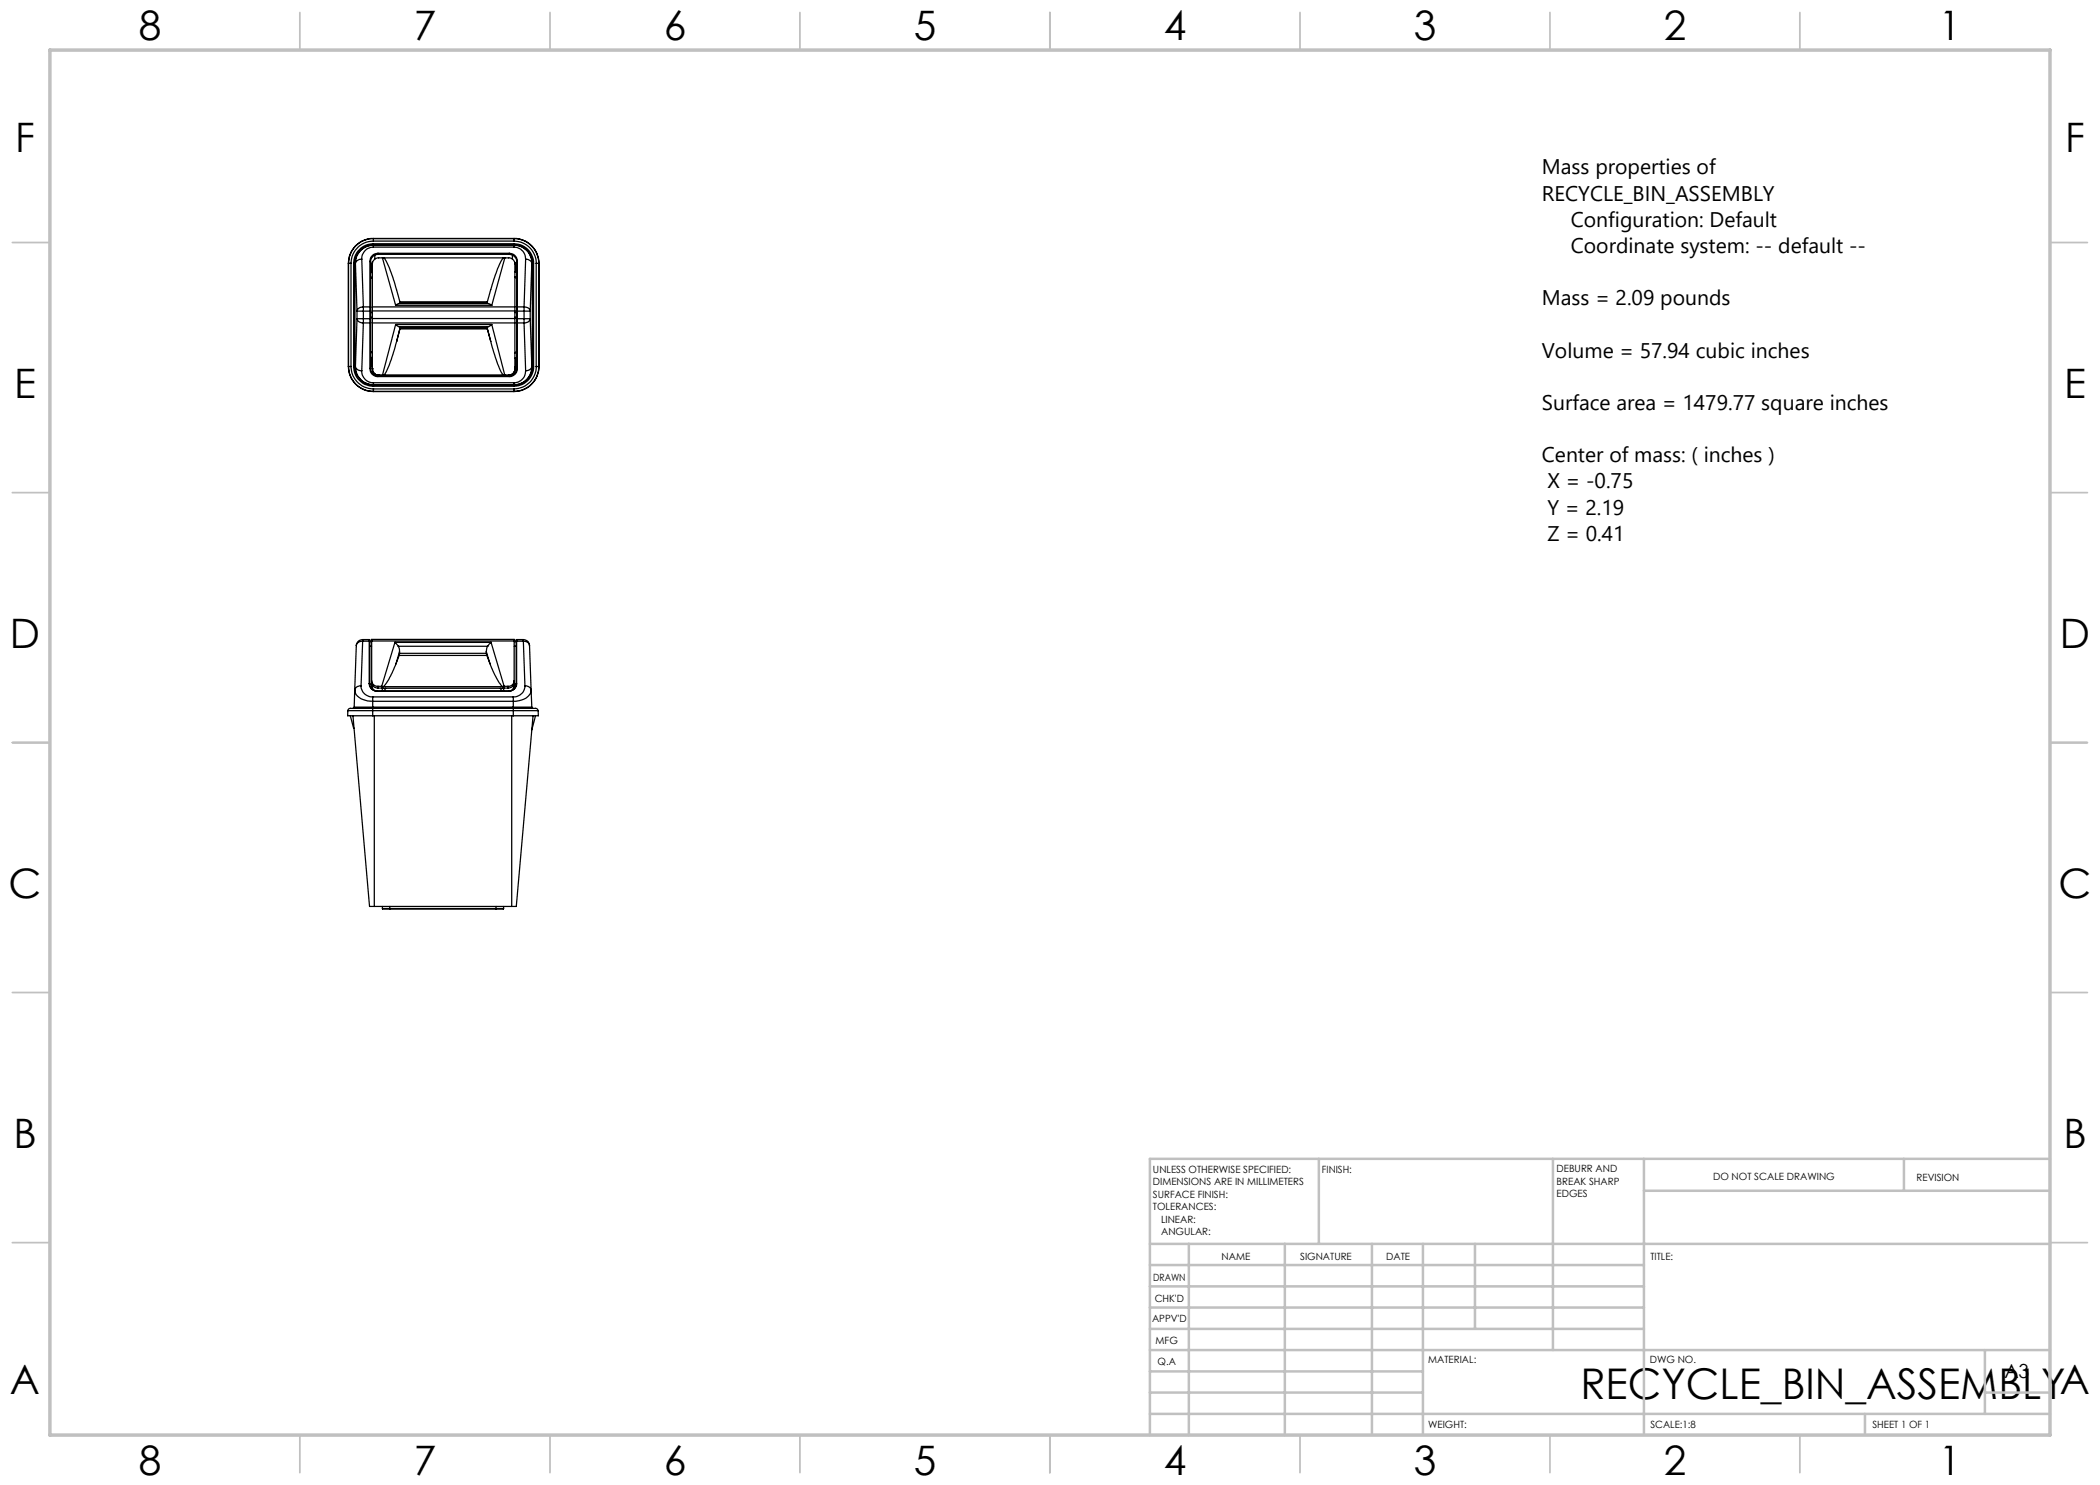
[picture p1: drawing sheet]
<svg xmlns="http://www.w3.org/2000/svg" width="420mm" height="297mm" viewBox="0 0 420 297" stroke-linecap="round" stroke-linejoin="round" font-family="sans-serif">
<g fill="none" stroke="#c0c0c0" stroke-width=".35">
<path d="M60 2.5v7.5M110 2.5v7.5M160 2.5v7.5M210 2.5v7.5M260 2.5v7.5M310 2.5v7.5M360 2.5v7.5M2.5 48.5h7.5M410 48.5h7.5M2.5 98.5h7.5M410 98.5h7.5M2.5 148.5h7.5"/>
<path d="M410 148.5h7.5M2.5 198.5h7.5M410 198.5h7.5M2.5 248.5h7.5M410 248.5h7.5M60 287v7.5M110 287v7.5M160 287v7.5M210 287v7.5M260 287v7.5M310 287v7.5M360 287v7.5"/>
</g>
<g fill="none" stroke="#c0c0c0" stroke-width=".5">
<path d="M263.8 231.8v17M310.6 231.8v38.2M328.8 231.8v55.2M328.8 238.2h81.2M380.8 231.8v6.4M410 231.8h-180v55.2M230 248.8h180M230 257.3h98.8M230 253h98.8M237.8 248.8v38.2M257 248.8v38.2M274.4 248.8v38.2"/>
<path d="M284.6 248.8v38.2M295 248.8v17M230 265.8h98.8M230 261.5h98.8M230 278.5h54.6M230 274.3h54.6M230 270h180M397 278.5h13M397 270v12.8M230 282.8h180M373 282.8v4.2"/>
</g>
<path d="M10 10h400v277h-400z" fill="none" stroke="#c0c0c0" stroke-width=".7"/>
<g fill="none" stroke="#000" stroke-width=".25">
<path d="M69.7 52.7h.1M69.7 52.7v20.6M69.7 52.7h.5M70.2 52.7v20.6M70.7 52.7h.3M70.7 52.7v20.6M71 52.7h.1M71 52.7v20.6M71.1 52.7l.3 9.5M72.4 51.8a1.25 1.25 0 0 0-1.3 .9M72.4 51.8l.3 9.6M74 52.3l.1 .1"/>
<path d="M74 52.3v9.1M74.1 52.4v9.1M74.1 53h.2M74.3 54.2l.1 .1M74.3 53v1.2M74.3 54.2l-.2 .2M74.4 54.3l.1 .1M74.4 54.3l-.3 .3M74.5 55.3l-.4 .4M74.5 52.5l-.2 .5M74.7 49.4a2.35 2.35 0 0 0-2.3 2.4M74.7 49a3.6 3.6 0 0 0-3.6 3.7"/>
<path d="M74.7 49v.4M74.7 49a3.7 3.7 0 0 0-3.7 3.7M74.7 48.8v.2M74.7 48.8a4 4 0 0 0-4 3.9M74.7 47.7v.5M74.7 47.7a4.9 4.9 0 0 0-5 5M74.7 48.2a4.4 4.4 0 0 0-4.5 4.5M74.7 49.4h28.1M74.7 47.7h.1M74.7 49h.1M74.7 49h28.1M74.7 48.8h28.1"/>
<path d="M74.7 48.2h28.1M74.7 47.7h28.1M75 51v.8M75.6 50.7a1.61 1.61 0 0 0-1.6 1.6M75.6 50.9a1.51 1.51 0 0 0-1.5 1.5M75.6 50.7v.2M75.6 50.7h26.2M75.6 50.9h26.2M76.5 51.6h-.8a1.25 1.25 0 0 0-1.2 1.2v8.6M76.5 51.6h.3M76.5 51.6l2.6 9.5M76.8 51.6a20.6 20.6 0 0 1 2.5 6.3l.7 2.7"/>
<path d="M76.8 51.6h23.8M100.6 51.6a20.6 20.6 0 0 0-2.5 6.3l-.7 2.7M100.6 51.6h.4M101 51.6h.7a1.25 1.25 0 0 1 1.3 1.2v8.6M101 51.6l-2.6 9.5M101.8 50.7a1.61 1.61 0 0 1 1.7 1.6M101.8 50.9a1.57 1.57 0 0 1 1.6 1.5M101.8 50.7v.2M102.5 51v.8M102.8 49.4a2.41 2.41 0 0 1 2.3 2.4M102.8 49v.4M102.8 49a3.6 3.6 0 0 1 3.6 3.7"/>
<path d="M102.8 49a3.7 3.7 0 0 1 3.7 3.7M102.8 48.8v.2M102.8 48.8a3.9 3.9 0 0 1 3.9 3.9M102.8 47.7v.5M102.8 48.2a4.4 4.4 0 0 1 4.4 4.5M102.8 47.7a5 5 0 0 1 5 5M102.8 47.7h.1M102.8 49h.1M102.9 52.5l.3 .5M103 55.3l.4 .4M103.1 54.3l-.1 .1M103.1 54.3l.3 .3"/>
<path d="M103.2 54.2l-.1 .1M103.2 53v1.2M103.2 53h.2M103.2 54.2l.2 .2M103.4 52.4v9.1M103.5 52.3l-.1 .1M103.5 52.3v9.1M105.1 51.8a1.24 1.24 0 0 1 1.3 .9M105.1 51.8l-.3 9.6M106.4 52.7l-.4 9.5M106.4 52.7h.1M106.5 52.7h.2"/>
<path d="M106.5 52.7v20.6M106.7 52.7v20.6M107.2 52.7h.6M107.2 52.7v20.6M107.8 52.7h.1M107.8 52.7v20.6M69.7 73.3a5 5 0 0 0 5 5M69.7 73.3h.1M69.7 73.3h.5M69.7 73.3a4.9 4.9 0 0 0 5 5M70.2 73.3a4.5 4.5 0 0 0 4.5 4.5M70.7 73.3h.3"/>
<path d="M70.7 73.3a4 4 0 0 0 4 4M71 73.3a3.7 3.7 0 0 0 3.7 3.7M71 73.3h.1M71.1 73.3a1.15 1.15 0 0 0 1.3 .9M71.1 73.3a3.6 3.6 0 0 0 3.6 3.7M71.4 62.2h1.3M71.4 63.7h1.3M71.4 63.7a1.15 1.15 0 0 0 1.3 .9M71.4 62.2v1.5M71.4 63.7l-.3 9.6M72.4 74.2a2.33 2.33 0 0 0 2.3 2.3M72.7 61.4v.8"/>
<path d="M72.7 61.4a1.15 1.15 0 0 0-1.3 .8M72.7 63.7v.9M72.7 64.6h1.3M72.7 61.4h1.3M72.7 62.2h1.3M72.7 62.2v1.5M72.7 63.7h1.3M72.7 64.6l-.3 9.6M74 61.4v.8M74 62.2h.1M74 61.4l.1 .1M74 63.7v.9"/>
<path d="M74 63.7h.1M74 73.7a1.56 1.56 0 0 0 1.6 1.6M74 62.2v1.5M74 64.6v9.1M74.1 61.5v.7M74.1 63.7v.8M74.1 64.5l-.1 .1M74.1 73.6l-.1 .1M74.1 73.6a1.45 1.45 0 0 0 1.5 1.5M74.1 63.5h.4M74.1 62.5h.4M74.1 62.2v1.5"/>
<path d="M74.1 64.5v9.1M74.1 70.3l.4 .3M74.1 71.4l.3 .3M74.1 71.6l.2 .2M74.1 73h.2M74.3 73l.2 .5M74.3 71.8v1.2M74.4 71.7l-.1 .1M74.5 73.8a1.32 1.32 0 0 0 1.2 1.3M74.5 63.7v.9M74.5 61.4v.8M74.5 73.8h.1"/>
<path d="M74.5 64.6h28.5M74.5 62.2v1.5M74.5 64.6v9.2M74.5 63.7h28.5M74.5 62.2h28.5M74.5 61.4h28.5M74.5 71.6l-.1 .1M74.7 76.5v.5M74.7 77v.3M74.7 77.8v.5M74.7 76.5h28.1M74.7 77h.1"/>
<path d="M74.7 78.3h.1M74.7 77h28.1M74.7 77.3h28.1M74.7 77.8h28.1M74.7 78.3h28.1M75 74.8v.2M75.6 75.1v.2M75.6 75.3h26.2M75.6 75.1h26.2M75.7 75.1h.1M75.7 75.1h.8M76.4 75.1h24.6"/>
<path d="M79.1 64.9l.7 .4M79.1 64.9l-2.6 10.2M79.1 64.9h19.3M79.1 61.1h19.3M79.3 68.3a26.7 26.7 0 0 1-2.5 6.8h-.3M79.8 65.3l.2 .2M79.8 60.7l-.7 .4M79.8 65.3h17.8M79.8 60.7h17.8M80 65.8l-.7 2.5M80 65.8h17.5M80 60.4h17.5"/>
<path d="M80 60.6l-.2 .1M80 65.5v.3M80 65.5l-.7 2.8M80 65.5h17.4M80 65.5h.1M80 60.6h17.4M97.4 60.6l.2 .1M97.4 65.5l.1 .3M97.4 65.5l.7 2.8M97.4 65.5h.1M97.5 65.8l.6 2.5M97.6 65.3l-.2 .2"/>
<path d="M97.6 60.7l.8 .4M98.1 68.3a25.2 25.2 0 0 0 2.5 6.8h.4M98.4 64.9l-.8 .4M98.4 64.9l2.6 10.2M101 75.1h.7M101.7 75.1h.1M101.8 75.1v.2M102.5 74.8v.2M102.8 76.5v.5M102.8 77v.3M102.8 77.8v.5M102.8 77h.1"/>
<path d="M102.8 78.3h.1M103 73.8a1.25 1.25 0 0 1-1.3 1.3M103 63.7v.9M103 61.4v.8M103 73.8h.1M103 63.5h.4M103 62.5h.4M103 62.2v1.5M103 64.6v9.2M103 71.6l.1 .1M103.1 71.7l.1 .1M103.2 73l-.2 .5"/>
<path d="M103.2 71.8v1.2M103.2 73h.2M103.4 62.2h.1M103.4 61.5v.7M103.4 63.7h.1M103.4 64.5l.1 .1M103.4 63.7v.8M103.4 73.6l.1 .1M103.4 73.6a1.51 1.51 0 0 1-1.6 1.5M103.4 62.2v1.5M103.4 64.5v9.1M103.4 70.3l-.4 .3"/>
<path d="M103.4 71.4l-.3 .3M103.4 71.6l-.2 .2M103.5 61.4v.8M103.5 61.4l-.1 .1M103.5 63.7v.9M103.5 73.7a1.56 1.56 0 0 1-1.7 1.6M103.5 64.6h1.3M103.5 61.4h1.3M103.5 62.2h1.3M103.5 62.2v1.5M103.5 64.6v9.1M103.5 63.7h1.3"/>
<path d="M104.8 61.4v.8M104.8 61.4a1.08 1.08 0 0 1 1.2 .8M104.8 62.2h1.2M104.8 63.7h1.2M104.8 63.7v.9M104.8 62.2v1.5M104.8 64.6l.3 9.6M105.1 74.2a2.33 2.33 0 0 1-2.3 2.3M106 63.7a1.08 1.08 0 0 1-1.2 .9M106 62.2v1.5M106 63.7l.4 9.6M106.4 73.3a1.14 1.14 0 0 1-1.3 .9"/>
<path d="M106.4 73.3a3.6 3.6 0 0 1-3.6 3.7M106.4 73.3h.1M106.5 73.3a3.7 3.7 0 0 1-3.7 3.7M106.5 73.3h.2M106.7 73.3a3.9 3.9 0 0 1-3.9 4M107.2 73.3a4.4 4.4 0 0 1-4.4 4.5M107.2 73.3h.6M107.8 73.3a5 5 0 0 1-5 5M107.8 73.3h.1M107.8 73.3a5.1 5.1 0 0 1-5 5M70.9 138a2.94 2.94 0 0 0 3.1 2.2l.5 .1M70.9 138l-.1 3.4"/>
<path d="M71.3 129.1l-.4 8.9M72.2 137.2a1.14 1.14 0 0 0-1.3 .8M72.2 137.2a2.22 2.22 0 0 0 2.3 2.2M72.5 128.2a1.14 1.14 0 0 0-1.2 .9M72.5 127.9a1.27 1.27 0 0 0-1.2 1.2M72.5 127.9v.3M72.5 127.9h1.3M72.5 128.2l-.3 9M72.5 128.2h1.3M73.8 136.7a1.56 1.56 0 0 0 1.7 1.6M73.8 136.7l.2 .1M73.8 128.2l.2 .1"/>
<path d="M73.8 127.9v.3M73.8 127.9l.2 .1v.3M73.8 128.2v8.5M74 136.8a1.45 1.45 0 0 0 1.5 1.4M74 128.3h.3M74 129.3h.3M74 128.3v8.5M74.3 136.2a1.22 1.22 0 0 0 1.3 1.1M74.3 136.5a1.21 1.21 0 0 0 1.3 1.1M74.3 128.2v-.3h28.5v.3M74.3 137.3l.3 .6M74.3 137.3h.3"/>
<path d="M74.3 128.2v9.1M74.3 128.2h28.5M74.4 137.3l.2 .5 .5 .4M74.5 139.4v.9M74.5 139.4h28.2M75.5 138.2h26.2M75.5 138.3h26.2M75.5 138.2v.1M75.6 137.6l.9 .1M75.6 137.3h.7M75.6 137.3v.3M76.3 137.3h.4"/>
<path d="M76.5 137.7l-.1 .5M76.7 137.3h23.8M77.2 137.7l-.4 .5M79 128.5l.7 .8M79 128.5l-2.7 8.8M79 128.5h19.2M79.2 132.7a15.2 15.2 0 0 1-2.5 4.6M79.7 129.3l.2 1M79.7 129.3h17.8M79.8 131.1l-.6 1.6M79.8 131.1h17.6M79.9 130.7l-.1 .4"/>
<path d="M79.9 130.3l-.7 2.4M79.9 130.3v.4M79.9 130.7h17.4M97.3 130.3l.7 2.4M97.3 130.3v.4M97.3 130.7l.1 .4M97.4 131.1l.6 1.6M97.5 129.3l-.2 1M98 132.7a14.3 14.3 0 0 0 2.5 4.6M98.2 128.5l-.7 .8M98.2 128.5l2.6 8.8M100 137.7l.4 .5"/>
<path d="M100.6 137.7l.2 .5M100.8 137.3h-.3M100.8 137.3h.8M101.6 137.6l-25.1 .1M101.6 137.3v.3M101.7 138.2v.1M102.5 137.3h.3M102.7 139.4v.9M102.8 136.2a1.15 1.15 0 0 1-1.2 1.1M102.8 136.5a1.14 1.14 0 0 1-1.2 1.1M102.8 137.3h.1M102.8 137.3l-.2 .6"/>
<path d="M102.8 137.3l-.1 .4-.5 .4M102.8 128.3h.4M102.8 129.3h.4M102.8 128.2v9.1M103.2 136.8a1.45 1.45 0 0 1-1.5 1.4M103.2 128.3v8.5M103.3 136.7a1.56 1.56 0 0 1-1.6 1.6M103.3 136.7l-.1 .1M103.3 128.2l-.1 .1M103.3 127.9v.3M103.3 127.9l-.1 .4M103.3 127.9h1.4"/>
<path d="M103.3 128.2h1.4M103.3 128.2v8.5M104.7 128.2a1.07 1.07 0 0 1 1.2 .9M104.7 127.9v.3M104.7 127.9a1.21 1.21 0 0 1 1.2 1.2M104.7 128.2l.3 9M105 137.2a2.22 2.22 0 0 1-2.3 2.2M105 137.2a1.13 1.13 0 0 1 1.2 .8M105.9 129.1l.3 8.9M106.2 138a2.58 2.58 0 0 1-2.4 2.2l-1.1 .1M106.2 138l.2 3.4M69.6 142.1l-.1 1.1h5"/>
<path d="M69.6 142.1h4.9M70.1 143.2l.7 2.5M70.6 143.2l3.3 38.1h1M70.8 141.4h3.7M70.8 141.4l-.2 .3M74.5 141.7h-1.3a9.2 9.2 0 0 0-3.5 .1l-.1 .3M74.5 141.7v.4M74.5 141.4v.3M74.5 140.3v1.1M74.5 142.1v1.1M74.5 143.2h28.2M74.5 142.1h28.2"/>
<path d="M74.5 141.7h28.2M74.5 141.4h28.2M74.5 140.3h28.2M74.9 143.2v38.1M102.3 143.2v38.1M102.7 142.1h4.9M102.7 141.7h4.5l.4 .4M102.7 141.7v.4M102.7 141.4h3.7M102.7 141.4v.3M102.7 140.3v1.1M102.7 142.1v1.1"/>
<path d="M106.4 141.4l.2 .3M106.6 143.2l-3.3 38.1h-1M107.1 143.2l-.7 2.8M107.6 142.1l.1 1.1h-5M74.9 181.3h27.4M76.5 181.7h1.5M76.5 181.7l1.5 .1M76.5 181.3v.4M78 181.7v.1M78 181.3v.4M78 181.7h21.2M78 181.8h21.2"/>
<path d="M99.2 181.7h1.5M99.2 181.7v.1M99.2 181.3v.4M100.7 181.7l-1.5 .1M100.7 181.3v.4"/>
</g>
<text font-size="8.5" x="316.1" y="279.7">RECYCLE_BIN_ASSEMBLYA</text>
<g font-size="8.1">
<text x="27.8" y="8">8</text>
<text x="82.8" y="8">7</text>
<text x="132.8" y="8">6</text>
<text x="182.8" y="8">5</text>
<text x="232.8" y="8">4</text>
<text x="282.8" y="8">3</text>
<text x="332.8" y="8">2</text>
<text x="387.8" y="8">1</text>
<text x="3" y="30.4">F</text>
<text x="413" y="30.4">F</text>
<text x="2.8" y="79.6">E</text>
<text x="412.8" y="79.6">E</text>
<text x="2" y="129.6">D</text>
<text x="412" y="129.6">D</text>
<text x="1.7" y="179.6">C</text>
<text x="411.7" y="179.6">C</text>
<text x="2.7" y="229.6">B</text>
<text x="412.7" y="229.6">B</text>
<text x="2" y="278.9">A</text>
<text x="27.8" y="295">8</text>
<text x="82.8" y="295">7</text>
<text x="132.8" y="295">6</text>
<text x="182.8" y="295">5</text>
<text x="232.8" y="295">4</text>
<text x="282.8" y="295">3</text>
<text x="332.8" y="295">2</text>
<text x="387.8" y="295">1</text>
</g>
<g font-size="4.2">
<text x="308.4" y="34.9">Mass properties of</text>
<text x="308.4" y="40.1">RECYCLE_BIN_ASSEMBLY</text>
<text x="314.2" y="45.4">Configuration: Default</text>
<text x="314.2" y="50.6">Coordinate system: -- default --</text>
<text x="308.4" y="61">Mass = 2.09 pounds</text>
<text x="308.4" y="71.5">Volume = 57.94 cubic inches</text>
<text x="308.4" y="82">Surface area = 1479.77 square inches</text>
<text x="308.4" y="92.4">Center of mass: ( inches )</text>
<text x="309.5" y="97.7">X = -0.75</text>
<text x="309.5" y="102.9">Y = 2.19</text>
<text x="309.5" y="108.1">Z = 0.41</text>
</g>
<text font-size="3.9" x="400.9" y="275.5">A3</text>
<g font-size="2">
<text x="230.6" y="234.6">UNLESS OTHERWISE SPECIFIED:</text>
<text x="230.6" y="237.1">DIMENSIONS ARE IN MILLIMETERS</text>
<text x="230.6" y="239.6">SURFACE FINISH:</text>
<text x="264.4" y="234.6">FINISH:</text>
<text x="311.3" y="234.5">DEBURR AND</text>
<text x="311.3" y="237">BREAK SHARP</text>
<text x="311.3" y="239.5">EDGES</text>
<text x="342.6" y="236">DO NOT SCALE DRAWING</text>
<text x="383.3" y="236.2">REVISION</text>
<text x="230.6" y="242.1">TOLERANCES:</text>
<text x="232.2" y="244.6">LINEAR:</text>
<text x="232.2" y="247.1">ANGULAR:</text>
<text x="244.3" y="252">NAME</text>
<text x="260" y="251.9">SIGNATURE</text>
<text x="277.2" y="251.9">DATE</text>
<text x="330.1" y="251.9">TITLE:</text>
<text x="230.6" y="256.1">DRAWN</text>
<text x="230.9" y="260.3">CHK'D</text>
<text x="230.4" y="264.4">APPV'D</text>
<text x="231.1" y="268.8">MFG</text>
<text x="231.5" y="273">Q.A</text>
<text x="285.6" y="272.5">MATERIAL:</text>
<text x="330" y="272.5">DWG NO.</text>
<text x="285.6" y="285.5">WEIGHT:</text>
<text x="330.1" y="285.6">SCALE:1:8</text>
<text x="374.5" y="285.6">SHEET 1 OF 1</text>
</g>
</svg>
